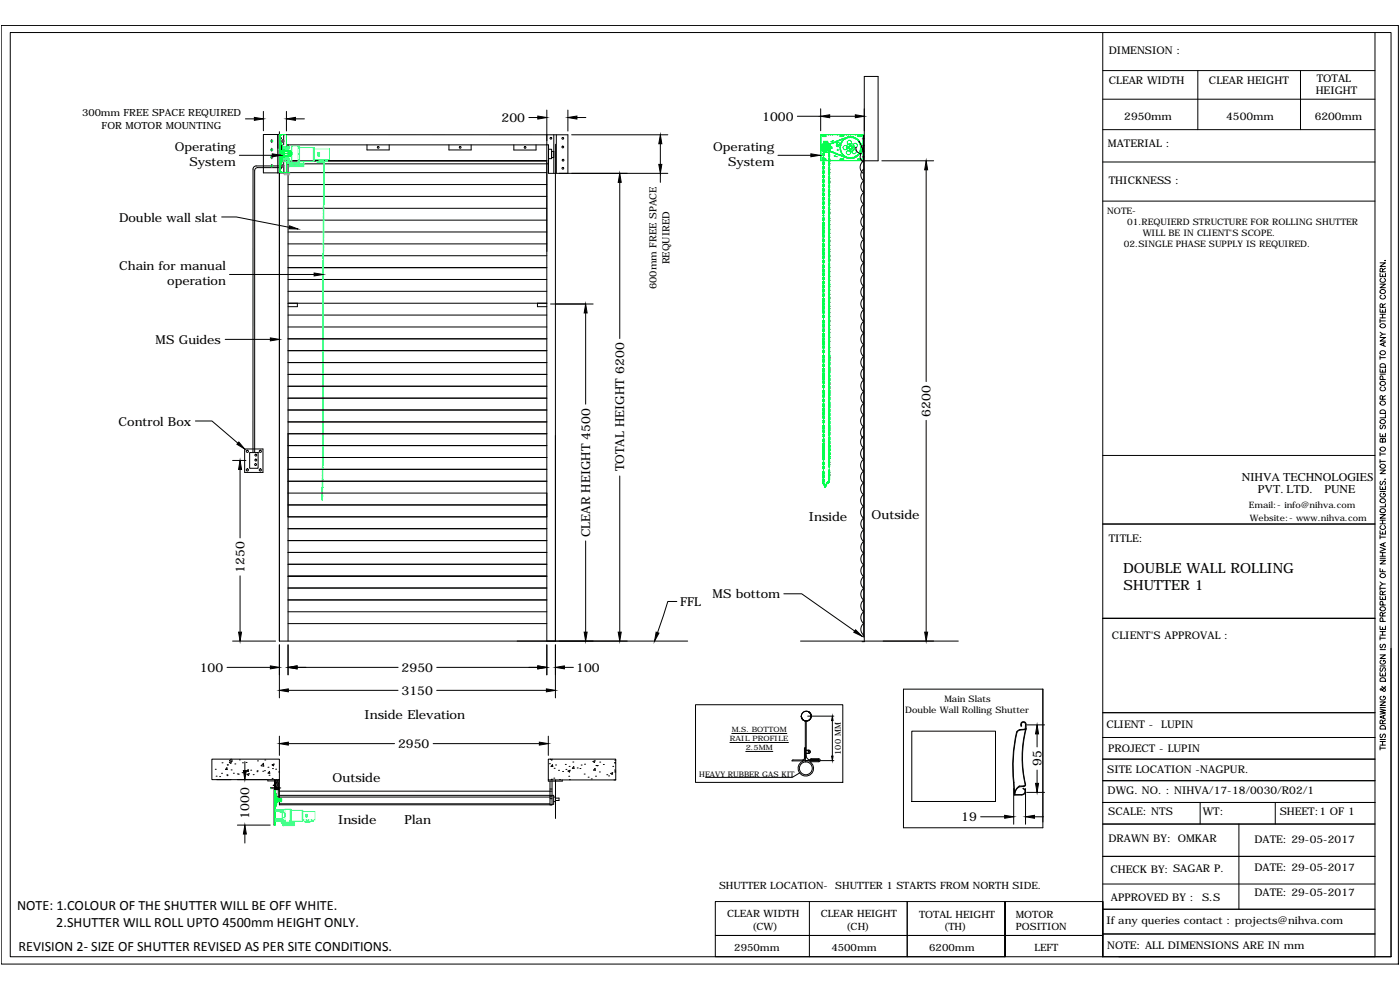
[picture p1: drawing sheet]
<svg xmlns="http://www.w3.org/2000/svg" width="841mm" height="594mm" viewBox="0 0 841 594" stroke-linecap="round" stroke-linejoin="round" font-family="sans-serif">
<!-- layer: labeling -->
<g fill="none" stroke="#0f0" stroke-width=".6">
<path d="M494 89l1 2M494 89h1M494 89a2 2 0 0 1 3-2 2 2 0 0 1 1 3M495 92v2M495 94v2M495 97v2M495 100v2M495 92l-1 1h1M495 100l-1 1h1M495 92v1M495 100v1M495 97h.1"/>
<path d="M495 91v1M495 94h.1M495 96v1M495 99v1M495 94v1M495 95h-1v1h1M495 97h-1l1 2M495 89h-1l1 2M495 89v2M495 95v1M495 96h.1M495 93v1"/>
<path d="M498 98v1M498 90v1M498 90v2M498 92v2M498 95v2M498 98v2M498 98h.1M498 92h.1M498 94v1M498 97v1M498 100h.1M498 95h.1"/>
<path d="M498 92v1M498 90h.1M498 93v1M498 97h.1M498 99v1M498 91v1M495 102v2M495 105v2M495 108v2M495 110v2M495 113v2M495 116v2"/>
<path d="M495 118v2M495 108l-1 1h1M495 118l-1 2h1M495 108v1M495 116v1M495 102h.1M495 104v1M495 107v1M495 110h.1M495 112v1M495 115v1M495 118h.1"/>
<path d="M495 102v1M495 105h.1M495 108h.1M495 110v1M495 113h.1M495 118v1M495 103h-1v1h1M495 105h-1l1 2M495 111h-1v1h1M495 113h-1l1 2M495 116h-1v1h1M495 107h.1"/>
<path d="M495 115h.1M495 103v1M495 111v1M495 101v1M495 104h.1M495 109v1M495 112h.1M495 117v1M498 119v2M498 106v2M498 106h.1M498 108v2"/>
<path d="M498 100v2M498 103v2M498 111v2M498 114v2M498 116v2M498 102v1M498 105v1M498 108h.1M498 110v1M498 113v1M498 116h.1M498 118v1"/>
<path d="M498 100v1M498 103h.1M498 108v1M498 111h.1M498 114h.1M498 116v1M498 101v1M498 106v1M498 105h.1M498 102h.1M498 107v1M498 110h.1"/>
<path d="M498 113h.1M498 118h.1M494 130h1M495 121v2M495 124v2M495 126v2M495 131v2M495 134v2M495 136v2M495 138v2M495 126l-1 2h1M495 134l-1 1h1"/>
<path d="M495 136l-1 2h1M495 134v1M495 120v1M495 123v1M495 126h.1M495 128v1M495 130v1M495 133v1M495 136h.1M495 138h.1M495 121h.1M495 124h.1"/>
<path d="M495 126v1M495 129h-1M495 134h.1M495 131h.1M495 138v1M495 121h-1l1 2M495 124h-1l1 2M495 131h-1v1h1M495 139h-1l1 1M495 125v1M495 140h.1M495 131v1"/>
<path d="M495 139v1M495 120h.1M495 128h.1M495 132v1M495 135v1M498 122v2M498 124v2M498 127v2M498 130v2M498 132v2M498 134v2v1M498 137v2"/>
<path d="M498 134v2M498 137v1M498 139v1M498 121v1M498 124h.1M498 126v1M498 129v1M498 132h.1M498 134h.1M498 136v1M498 122h.1M498 127h.1"/>
<path d="M498 130h.1M498 137h.1M498 138v1v2M498 121h.1M498 126h.1M498 129h.1M495 141v2M495 143v2M495 146v2M495 149v2M495 151v2M495 153v2"/>
<path d="M495 156v2M495 159v2M495 143l-1 2h1M495 149l-1 1h1M495 156l-1 2h1M495 149v1M495 140v1M495 143h.1M495 145v1M495 148v1M495 151h.1M495 153h.1"/>
<path d="M495 155v1M495 158v1M495 146v1M495 153v1M495 159h.1M495 147h-1v1h1M495 151h-1l1 2M495 154h-1l1 1M495 159h-1l1 2M495 154v1M495 155h.1M495 147v1"/>
<path d="M495 150v1M495 145h.1M495 148h.1M495 158h.1M498 141v2M498 144v2M498 146v2M498 148v2M498 151v1v1M498 155v2M498 158v2M498 151v1"/>
<path d="M498 141h.1M498 143v1M498 146h.1M498 148h.1M498 150v1M498 155h.1M498 157v1M498 160h.1M498 141v1M498 144h.1M498 155v1M498 158h.1"/>
<path d="M498 144v1M498 153v1M498 156v1M498 159v1M498 152v1v2M498 158v2v2M498 140v1M498 143h.1M498 145v1M498 150h.1M498 154v1M498 157h.1"/>
<path d="M494 164v1M494 167v1M494 169l1 2M494 168h1M494 165l1 1M494 165h1M494 164h1M494 170l1 1M494 169h1M495 161v2M495 174v2M495 176v2"/>
<path d="M495 179v2M495 161h.1M495 173v1M495 176h.1M495 178v1M495 161v1M495 174h.1M495 179v1M495 166v2M495 163v1M495 166h.1M495 168v1"/>
<path d="M495 171v1M495 164h-1M495 164h.1M495 166l-1 1M495 169h-1M495 169h.1M495 162h-1l1 1M495 172h-1v1h1M495 174h-1v1h1M495 180h-1v1h1M495 163h.1M495 172h-1l1 1"/>
<path d="M495 162v1M495 164v1M495 169v2M495 172v1M495 174v1M495 180v1M495 168h.1M495 165v1M495 175v1M495 173h.1M498 171h.1M498 163v1"/>
<path d="M498 165v2M498 167v2M498 169v4M498 173v2M498 175v2M498 178v2M498 169v3M498 162v1M498 164v1M498 167h.1M498 169h.1M498 173h.1"/>
<path d="M498 175h.1M498 177v1M498 165h.1M498 178h.1M498 160v2M498 162h.1M498 172v1M498 177h.1M494 189l1 2M494 188h1M494 186h1M494 196l1 1"/>
<path d="M494 199h1M494 193l1 1v-1M494 195v1M494 193h1M494 196h1M494 195h1M495 182v2M495 181v1M495 182h.1M495 184l-1 2M495 186l-1 2M495 197l-1 2"/>
<path d="M495 184v2M495 186v2M495 189v2M495 197v2M495 184h.1M495 186h.1M495 188v1M495 191v1M495 194v1M495 197h.1M495 199v1M495 189h-1"/>
<path d="M495 192l-1 1M495 192v1M495 195h-1M495 195h.1M495 197l-1 1M495 197v1M495 182h-1l1 2M495 195v1M495 181h.1M495 196v1M495 199h.1M498 192v2"/>
<path d="M498 194v2M498 197v1M498 192h.1M498 194h.1M498 198h.1M498 180v2M498 183v2M498 185v2M498 187v2M498 190v1M498 180h.1M498 182v1"/>
<path d="M498 185h.1M498 187h.1M498 189v1M498 180v1M498 183h.1M498 199v2M498 196v2M498 196h.1M498 198v1M498 196v1M498 197h.1M498 199v1"/>
<path d="M498 181v1M498 184v1M498 186v1M494 201h1v1zM494 219v1M494 217l1 1M494 215h1M494 204l1 1M494 217h1M494 219h1M495 203l-1 1M495 205v2"/>
<path d="M495 207v2M495 210v2M495 213l-1 2M495 216l-1 1M495 203v1h-1M495 213v2M495 216v1M495 202v1M495 207h.1M495 209v1M495 212v1M495 215v1"/>
<path d="M495 218h.1M495 203h-1M495 203h.1M495 205h.1M495 213l-1 1M495 207v1M495 208h.1M495 210h.1M495 218l-1 1M495 213v1M495 216h.1M495 218v1"/>
<path d="M495 212h.1M495 208v1M495 219v1M495 217v1M495 215h.1M498 209v1M498 211v1M498 213v2M498 201h.1M498 203h.1M498 205v1M498 208h.1"/>
<path d="M498 210h.1M498 212h.1M498 217h.1M498 219v1M498 206v2M498 206h.1M498 205h.1M498 209h.1M498 213v1M498 214v1M498 201v2M498 204v1"/>
<path d="M498 215v2M498 218v1M498 203v1M498 210v1M498 213h.1M498 215h.1M498 217v1M498 220h.1M498 201v1M498 204h.1M498 208v1M498 211h.1"/>
<path d="M498 218v2M498 215v1M498 218h.1M494 226l1 2M494 235v1M494 237l1 2M494 225h1M494 220h1M494 223h1M494 233h1M494 236h1M494 226h1v2"/>
<path d="M494 235h1v1h-1M494 237h1v2M494 228h1M495 221l-1 2M495 224l-1 1M495 221v2M495 224v1M495 220v1M495 223v1M495 221v1M495 224h-1M495 224h.1"/>
<path d="M495 229v1M495 231l-1 2M495 240v1M495 231v2h-1M495 226v2M495 231v2M495 234v2M495 237v2M495 226h-1M495 226h.1M495 228v1M495 230v1"/>
<path d="M495 233v1M495 236v1M495 239v1M495 234l-1 1M495 237h-1M495 220h.1M495 223h.1M498 223v1M498 225v2M498 227v2M498 230v1M498 232v2"/>
<path d="M498 222h.1M498 224h.1M498 229h.1M498 236h.1M498 238h.1M498 239v1M498 231h.1M498 233v1M498 220v2M498 222v2M498 224v1M498 227h.1"/>
<path d="M498 231v1M498 220l1 2-1 1M498 229v2M498 222v1M498 225h.1M498 229v1M498 232h.1M498 234v2M498 236v2M498 234h.1M498 238v1M498 239v2"/>
<path d="M498 239h.1M494 243v1M494 245l1 2M494 244h1M494 253l1 1M494 260h1M494 243h1v1h-1M494 245h1v2M494 253h1v1M495 247v2M495 250v2M495 256v1"/>
<path d="M495 258l-1 2M495 250v1M495 258v2h-1M495 242v2M495 245v2M495 252v2M495 258v2M495 241v1M495 244v1M495 247h.1M495 249v1M495 252h.1"/>
<path d="M495 254v2M495 258h.1M495 260v1M495 242l-1 1M495 245h-1M495 258h-1M495 252l-1 1M498 242v1M498 244v1M498 246v2M498 248v2M498 243l1 1-1 1"/>
<path d="M498 240v1M498 252h.1M498 254v1M498 243h.1M498 247v1M498 250h.1M498 257v-2v2M498 258v1M498 250v2M498 253v1M498 255v2M498 257v2"/>
<path d="M498 260v2M498 241h.1M498 245v1M498 248h.1M498 252v1M498 255h.1M498 257h.1M498 259v1M498 241l1 2-1 1M498 253v2M498 241v1M498 246h.1"/>
<path d="M494 279h1M494 271h1M494 269h1M494 273l1 1M494 274l1 2M494 273h1M494 275h1M494 262l1 1M494 272l1 1M494 270h1M494 274h1v2M495 277l-1 2"/>
<path d="M495 280l-1 1M495 277v2M495 280v2M495 269h.1M495 271v1M495 274h.1M495 276v1M495 279v1M495 267h-1M495 267h.1M495 272v1M495 274l-1 1"/>
<path d="M495 269l-1 1M495 269v1M495 274v1M495 261l-1 1M495 264v2M495 266l-1 7M495 261v1h-1M495 264v1M495 266v7M495 261v2M495 266v2M495 263v1"/>
<path d="M495 266h.1M495 266h-1M495 268v2M495 271v2M495 273v2M495 268h.1M495 270v1M495 273h.1M495 275v1M495 271h-1M495 268l-1 1M495 273l-1 1"/>
<path d="M495 271h.1M495 273v1M495 279h.1M495 268h-1h1M498 267v2zM498 269h.1M498 271h.1M498 273h.1M498 260v2zM498 263v1M498 274v1M498 267v1v1v1v-1"/>
<path d="M498 269v2l1 1-1 1M498 272v1l1 1v1h-1M498 276v3M498 276v2M498 279v1M498 267v2M498 276h.1M498 267v1M498 269v1M498 274h.1M498 272h.1M498 279h.1"/>
<path d="M498 262v2M498 265v2M498 269v2M498 271v2M498 273v3M498 265v1v-1M498 269v2v2M498 272v1M498 267l1 2-1 2M498 262h.1M498 264v1M498 267h.1"/>
<path d="M498 276v-2v2M498 278v1v1M498 273v1M494 290l1 1h1M494 290h1l1 1M494 281l1 1M495 283v2M495 285v2M495 287v2M495 283l-1 2h1M495 285l-1 2h1M495 285h.1"/>
<path d="M495 287h.1M495 287v1M495 282v1M495 288h-1l1 1M495 289h.1M495 288v1M496 291l-1 2zM496 291l-1 2 1-2M496 291h.1M497 290v1M497 291h-1M498 289v1h-1z"/>
<path d="M498 289l-1 2M498 289l-1 1M498 282v2v1v1M498 284v2M498 284h.1M498 286h.1M498 288v1M498 282v1M498 284v1M498 281v1M498 283v1M498 287v1"/>
<path d="M498 284v1v1v1M498 286v1v1"/>
</g>
<!-- layer: bracket -->
<path d="M519 81v15" fill="none" stroke="#000" stroke-width=".6"/>
<!-- layer: 0 -->
<g fill="none" stroke="#0f0" stroke-width=".6">
<path d="M168 95h.1M168 89h.1M168 81v22M168 96h.1M168 91h7v2h-7M168 85h1v14h-1M168 90h1M169 90l-1 5M169 86h.1M169 98h.1M169 86v12M169 81h-1v22h1"/>
<path d="M169 87l1 1v9h-1M170 90h.1M170 95h.1M170 90v5M171 92h4M171 90h4M171 91h3v1h1M171 94h4M171 93h3M172 88v-7h-4v22h6l-4 1M172 97v6M175 90v4"/>
<path d="M175 90h.1M175 92h.1M175 93h-1v1h-3M175 94h.1M175 93h.1M175 91v3M493 81h26v16h-26zM493 81h1M493 96h1M493 81v1M493 82v1M493 84h.1"/>
<path d="M493 85v1M493 86v1M493 88h.1M493 89v1M493 90v1M493 92v1M493 93v1M493 94v1M493 96v1M494 81h1M494 96h1M495 85h2z"/>
<path d="M495 85h.1M495 89h.1M495 89h1M496 85h.1M496 89h.1M496 89h-1M496 88l9-4a9 9 0 0 1 10-1 7 7 0 0 1 2 8 7 7 0 0 1-7 4M496 88l-1 1 1 1 13 5M496 88l-1 1M496 89l14 6M496 88h.1M496 88l-1 1h1"/>
<path d="M496 81h1M496 96h1M496 89v1M496 81v1M496 95v1M496 81l-2 1h2M496 95l-2 1h2M496 90h.1M497 89h.1M497 89l-1 1M497 85h.1M497 88h-1"/>
<path d="M497 88h.1M497 88v1M497 81h1M497 96h1M497 86v-1h-2v1M499 81h.1M499 96h.1M499 88h1v1h-1M500 88v1M500 81h1M500 96h1M500 85h1z"/>
<path d="M500 85h-1M501 94h1zM501 81h1M501 96h1M502 94h1M503 86v1a.9 .9 0 0 0 0 1 .9 .9 0 0 0 1-1h1M503 81h.1M503 96h.1M503 86l-1-1h1v2h1M503 86h.1M504 86v1M504 81h1"/>
<path d="M504 96h1M504 87h.1M505 81l2 1h-2zM505 87h.1M505 87h-1M505 95h2M505 95v1h2v-1M505 88v1M505 89v1M505 89h.1M505 88h.1M505 87v1"/>
<path d="M505 90v1M505 90h.1M505 81h1M505 96h1M505 86v1M505 91h1M505 91l1 1M506 86h-1M506 85l-1 1M506 92h.1M506 92v1h1M506 85h.1"/>
<path d="M507 81h.1M507 96h.1M507 93l1 2M508 81h1M508 96h1M508 83l-1 1-1 1M508 83h.1M508 83h1M509 81h1M509 96h1M509 94l-1 1M509 94h.1"/>
<path d="M509 94l1 1M509 83h.1M510 82l-1 1M510 82l-14 6M510 82a6 6 0 0 1 7 7 6 6 0 0 1-7 6M510 88v1M510 89l1 1M510 82h2M510 82h.1M510 95h.1M510 95h1M510 83h.1"/>
<path d="M511 90h.1M511 81h1M511 96h1M511 83h1M512 95h-1M512 82l1 1M512 81h1M512 96h1M512 88v1M512 88l-1-1-1 1M512 89l-1 1M513 83h.1"/>
<path d="M513 81h1M513 96h1M513 83h1M514 94l-1 1h-2M514 94h-1M514 83v1M514 84h.1M514 84h1M514 94h.1M515 81h1M515 96h1M515 93v1h-1"/>
<path d="M515 84h.1M515 84l1 1M515 95l2 1h-2M515 81h2M515 82h2M516 81v1M516 95v1M516 85h.1M516 81h1M516 96h1M516 85v1M516 91v2h-1"/>
<path d="M516 86l1 1M516 91h.1M517 89v2M517 88h.1M517 89h.1M517 87v1M517 91h-1M517 81v1M517 88v1M517 91h1l-1 1zM517 81h1M517 96h1"/>
<path d="M518 86v2v3M518 81v16M495 289l-1 1M163 473l4 1zM165 474h.1M165 475v1M165 476v1M165 477v1M165 479v1M165 480h4v1M165 477l1 4M165 474v22"/>
<path d="M166 477v7zM166 477h-1l1 4M167 479v3zM167 479v3M167 479h2v1h-2M169 479v1M169 480v1zM169 480v1M165 496h1M165 480v1M165 481v1M165 483v1"/>
<path d="M165 484v1M165 486h.1M165 487v1M165 488v1M165 490v1M165 491v1M165 492v1M165 494v1M165 495v1M165 481h4M166 481l-1 3h1M166 481l-1 3"/>
<path d="M167 481h2v1h-2M167 481h2h-2M169 481v1M169 480h.1M169 481h.1"/>
<circle cx="163" cy="90" r=".6"/>
<circle cx="163" cy="100" r=".6"/>
<circle cx="163" cy="85" r=".6"/>
<circle cx="163" cy="94" r=".6"/>
<circle cx="170" cy="85" r=".6"/>
<circle cx="170" cy="100" r=".6"/>
<circle cx="495" cy="91" r=".2"/>
<circle cx="495" cy="86" r=".2"/>
<circle cx="495" cy="88" r="0"/>
<circle cx="495" cy="88" r=".1"/>
<circle cx="495" cy="89" r="0"/>
<circle cx="495" cy="89" r=".1"/>
<circle cx="496" cy="88" r="0"/>
<circle cx="496" cy="88" r=".1"/>
<circle cx="496" cy="89" r="2.9"/>
<circle cx="496" cy="89" r="1.6"/>
<circle cx="496" cy="89" r="1.7"/>
<circle cx="496" cy="89" r="2.3"/>
<circle cx="496" cy="89" r=".2"/>
<circle cx="496" cy="90" r="0"/>
<circle cx="496" cy="90" r=".1"/>
<circle cx="497" cy="87" r="0"/>
<circle cx="497" cy="90" r=".1"/>
<circle cx="497" cy="87" r=".1"/>
<circle cx="498" cy="90" r="0"/>
<circle cx="498" cy="87" r=".1"/>
<circle cx="498" cy="90" r=".1"/>
<circle cx="499" cy="91" r="0"/>
<circle cx="499" cy="87" r="0"/>
<circle cx="499" cy="87" r=".1"/>
<circle cx="499" cy="91" r=".1"/>
<circle cx="499" cy="89" r=".2"/>
<circle cx="500" cy="86" r="0"/>
<circle cx="500" cy="91" r=".1"/>
<circle cx="500" cy="86" r=".1"/>
<circle cx="500" cy="91" r="0"/>
<circle cx="501" cy="92" r="0"/>
<circle cx="501" cy="92" r=".1"/>
<circle cx="501" cy="86" r="0"/>
<circle cx="501" cy="86" r=".1"/>
<circle cx="502" cy="92" r="0"/>
<circle cx="502" cy="85" r=".1"/>
<circle cx="502" cy="92" r=".1"/>
<circle cx="503" cy="86" r=".3"/>
<circle cx="503" cy="85" r="0"/>
<circle cx="503" cy="92" r="0"/>
<circle cx="503" cy="85" r=".1"/>
<circle cx="503" cy="92" r=".1"/>
<circle cx="503" cy="90" r=".1"/>
<circle cx="503" cy="87" r=".1"/>
<circle cx="503" cy="87" r=".3"/>
<circle cx="503" cy="90" r=".3"/>
<circle cx="504" cy="85" r="0"/>
<circle cx="504" cy="93" r="0"/>
<circle cx="504" cy="85" r=".1"/>
<circle cx="504" cy="93" r=".1"/>
<circle cx="505" cy="93" r="0"/>
<circle cx="505" cy="84" r=".1"/>
<circle cx="505" cy="93" r=".1"/>
<circle cx="505" cy="84" r="0"/>
<circle cx="506" cy="94" r="0"/>
<circle cx="506" cy="84" r="0"/>
<circle cx="506" cy="94" r=".1"/>
<circle cx="506" cy="84" r=".1"/>
<circle cx="507" cy="94" r="0"/>
<circle cx="507" cy="83" r="0"/>
<circle cx="507" cy="83" r=".1"/>
<circle cx="507" cy="94" r=".1"/>
<circle cx="508" cy="94" r="0"/>
<circle cx="508" cy="83" r=".1"/>
<circle cx="508" cy="94" r=".1"/>
<circle cx="508" cy="89" r="1.3"/>
<circle cx="508" cy="83" r="0"/>
<circle cx="508" cy="95" r="0"/>
<circle cx="508" cy="95" r=".1"/>
<circle cx="509" cy="89" r=".2"/>
<circle cx="509" cy="82" r="0"/>
<circle cx="509" cy="82" r=".1"/>
<circle cx="509" cy="95" r=".1"/>
<circle cx="510" cy="92" r="1.3"/>
<circle cx="510" cy="82" r="0"/>
<circle cx="510" cy="82" r=".1"/>
<circle cx="510" cy="86" r="1.3"/>
<circle cx="510" cy="95" r="0"/>
<circle cx="510" cy="95" r=".1"/>
<circle cx="511" cy="82" r="0"/>
<circle cx="511" cy="82" r=".1"/>
<circle cx="511" cy="89" r="2.5"/>
<circle cx="511" cy="89" r=".7"/>
<circle cx="511" cy="87" r=".2"/>
<circle cx="511" cy="91" r=".2"/>
<circle cx="512" cy="95" r=".1"/>
<circle cx="512" cy="82" r="0"/>
<circle cx="512" cy="82" r=".1"/>
<circle cx="512" cy="95" r="0"/>
<circle cx="513" cy="82" r="0"/>
<circle cx="513" cy="82" r=".1"/>
<circle cx="513" cy="89" r=".2"/>
<circle cx="513" cy="91" r="1.3"/>
<circle cx="513" cy="95" r="0"/>
<circle cx="513" cy="95" r=".1"/>
<circle cx="513" cy="83" r=".1"/>
<circle cx="514" cy="94" r="0"/>
<circle cx="514" cy="94" r=".1"/>
<circle cx="514" cy="87" r="1.3"/>
<circle cx="514" cy="83" r="0"/>
<circle cx="514" cy="83" r=".1"/>
<circle cx="515" cy="84" r="0"/>
<circle cx="515" cy="84" r=".1"/>
<circle cx="515" cy="93" r=".1"/>
<circle cx="516" cy="93" r="0"/>
<circle cx="516" cy="93" r=".1"/>
<circle cx="516" cy="85" r="0"/>
<circle cx="516" cy="85" r=".1"/>
<circle cx="516" cy="92" r="0"/>
<circle cx="516" cy="92" r=".1"/>
<circle cx="517" cy="91" r="0"/>
<circle cx="517" cy="91" r=".1"/>
<circle cx="517" cy="86" r=".1"/>
<circle cx="517" cy="87" r="0"/>
<circle cx="517" cy="87" r=".1"/>
<circle cx="517" cy="90" r="0"/>
<circle cx="517" cy="88" r="0"/>
<circle cx="517" cy="89" r=".1"/>
<circle cx="517" cy="88" r=".1"/>
<circle cx="517" cy="90" r=".1"/>
</g>
<g fill="none" stroke="#000" stroke-width=".6">
<path d="M1 15h839v564h-839zM6 20h830v555h-830zM662 20v555M826 20v555h-164M662 42h164M662 60h164M720 42v36M781 42v36M147 71h6M158 67v12M168 79v306h245M172 67v12"/>
<path d="M177 71h6M318 71h5M328 66v319M341 66v13M347 71h5M479 70h14M493 65v14M498 70h16M662 78h164M144 93h20M167 81v23M167 81v8"/>
<path d="M168 97h160M168 91h3M169 88v1M169 100h-15h-1l-1 2v170M169 87v3M170 87v-6h-12v23h170M170 90v14M172 81h169v23M172 87h158v17h71M172 98h158M173 87v298M220 87v3h14v-3"/>
<path d="M270 87v3h13v-3M309 87v3h13v-3M330 90h1v5h-1zM331 91h2v4h-2zM333 81v23M334 87v298M334 81v23M343 81h58M397 86v13M467 93h20M514 88l1 3 2 1v3l2 2M516 85a16 16 0 0 1 3 12"/>
<path d="M519 97l-2 1v3v2l1 1M519 97h9v-51h-9v339h-1M519 81v301M530 97h31M662 97h164M169 101h-14h-1l-1 2v169M173 118h155M173 111h155M372 110v93M397 104v6M519 102l-1 1-1 2 1 2 1 2-2 3v2l2 2-2 1v3l2 3M556 102v127"/>
<path d="M133 130h9l32 7M173 139h155M173 132h155M173 125h155M498 134h.1M498 139h.1M519 123l-1 1-1 2 1 2 1 2-1 1-1 2 1 2 1 2-1 1-1 2 1 2 1 2-2 3v2l2 2-2 3v2l2 2-2 2v2l2 3M662 121h164M173 154h155M173 147h155M498 141h.1M498 148h.1"/>
<path d="M498 153h.1M498 155h.1M829 158h3l-3 2h3M832 156h.1M138 165h51M173 175h155M173 168h155M173 161h155M498 162h.1M498 167h.1M498 169h.1M498 173h.1"/>
<path d="M498 175h.1M519 165l-1 1-1 2 1 3 1 1-1 1-1 2 1 3 1 1-1 1-1 2 1 3 1 1-2 3v2l2 2-2 3v2l2 2-2 2v2l2 3M829 171h3l-3 2h3M829 164v2h3v-2M830 177a1.2 1.2 0 0 0-1 2 1.2 1.2 0 0 0 1 1h1a1.2 1.2 0 0 0 1-1 1.2 1.2 0 0 0-1-2M830 167a1.2 1.2 0 0 0-1 2 1.2 1.2 0 0 0 1 1h1a1.2 1.2 0 0 0 1-1 1.2 1.2 0 0 0-1-2M831 163l-1-2-1 2h3M831 165v1M832 161l-1 1M173 196h155M173 189h155M173 182h155"/>
<path d="M179 182v2h-6M323 182v2h5M331 183h25M352 188v55M498 182h.1M498 187h.1M498 189h.1M498 194h.1M498 196h.1M829 186v2h3v-2M829 192v2M829 200l2 1"/>
<path d="M829 193h3M829 191h3M829 189h3M831 185l-1-2v-1l-1 3h3M831 186v2M831 189v2M832 182l-1 2M135 204h27M173 218h155M173 211h155M173 204h155M498 215h.1"/>
<path d="M498 203h.1M498 208h.1M498 210h.1M498 217h.1M519 207l-1 1-1 3 1 2 1 1-1 1-1 3 1 2 1 1-2 2v2l1 2 1 1-2 3v2l2 2-2 2v2l2 3-1 2-1 2 1 2 1 1M829 203h3l-3 2h3M829 214v2M829 215h3M829 219a1.8 1.8 0 0 1 3 1v1h-3zM831 206v2M832 206l-3 1 3 1M832 201h-1l-2 1"/>
<path d="M173 239h155M173 232h155M173 225h155M498 224h.1M498 229h.1M498 231h.1M498 236h.1M498 238h.1M829 222v2h3v-2M829 225h3M830 232a1.2 1.2 0 0 0-1 2 1.2 1.2 0 0 0 1 1h1a1.2 1.2 0 0 0 1-1 1.2 1.2 0 0 0-1-2M831 240l-1-2-1 2h3"/>
<path d="M831 222v2M831 228v-2h-2v2h3M832 238l-1 1M117 253h10l16 13M173 253h155M173 246h155M498 245h.1M498 250h.1M498 252h.1M498 257h.1M498 259h.1M519 249l-1 2-1 2 1 2 1 1-2 2v2l2 3"/>
<path d="M556 253v127M829 247a1.8 1.8 0 0 1 3 0v1h-3zM830 255l-1 2h1l1-1 1-1v1v2M832 249v2h-3M140 277h8M147 270h11v14h-11zM150 272h5v9h-5zM173 275h155M173 268h155M173 261h155M498 271h.1M498 276h.1"/>
<path d="M498 267h.1M498 273h.1M519 262l-1 1-1 2 1 3 1 1-1 1-1 2 1 3 1 1-2 3v2l2 2-2 3v2l2 2-2 2v2l2 3M662 274h164M829 260v2h3v-2M829 272v2M829 276v2M829 277h3M829 273h3M831 264v-1l1 1v2h-3v-2h1l1 2M831 261v1M144 282v41"/>
<path d="M173 296h155M173 289h155M173 282h155M372 286v94M498 281h.1M519 297l-2 3v2l2 2-1 1-1 3 1 2 1 1-2 4 1 2 1 1-2 2v2l1 2 1 1-1 2-1 2 1 2 1 1-1 2-1 2 1 2 1 1M829 292v2h3v-2M829 282h3l-3 3h3M829 295h3M830 289l-1 1 1 1 1-2h1v1v1M830 296a1.2 1.2 0 0 0-1 2 1.2 1.2 0 0 0 1 1h1a1.1 1.1 0 0 0 1-2 1.1 1.1 0 0 0-1-1v1M831 293v1"/>
<path d="M832 288h.1M173 318h155M173 310h155M173 303h155M662 315h164M829 319v2h3v-2M829 309h3l-3 2h3M829 315h3M829 312h3M830 316a1.2 1.2 0 0 0-1 1 1.2 1.2 0 0 0 1 1h1a1.2 1.2 0 0 0 1-1 1.2 1.2 0 0 0-1-1M831 312v3M831 320v1"/>
<path d="M832 303v1h-3M173 339h155M173 332h155M173 325h155M352 325v55M519 339l-1 2-1 2 1 2 1 1-1 2-1 2 1 2 1 1-2 3v3l2 1-2 3v3l2 1-2 2v3l2 3M829 337h3l-3 2h3M829 329l3 1-3 1M829 322v2M829 335h3M829 334h3M829 332h3"/>
<path d="M829 323h3M831 332v2M831 326v2M832 326l-3 1 3 1M144 346v34M173 353h155M173 346h155M471 357h11l31 22M829 358v2h3v-2M829 341v2h3M829 352v2M829 353h3"/>
<path d="M829 350l2 1M831 357l-1-2-1 2h3M831 342v1M831 359v1M832 351h-1l-2 1M832 355l-1 1M173 375h155M173 367h155M173 360h155M407 361h-6l-6 19M519 374l-1 2-1 2 1 2 1 2M826 371h-164h164"/>
<path d="M829 376v2h3v-2M829 379h3M831 370l-1-2-1 2h3M831 377v1M831 379v2M831 373v-2h-2v2h3M831 363v-1l-2-1v2h3M832 368l-1 1M140 385h26M168 387v32M173 387v18M328 387v18"/>
<path d="M334 387v32M481 385h95M518 382h1M829 393h3l-3 3h3M829 382v2M829 390h3M829 383h3M829 381h3M830 387l-1 2h1l1-2h1v1v1M830 397a1.2 1.2 0 0 0-1 1 1.2 1.2 0 0 0 1 1h1a1.1 1.1 0 0 0 1-1 1.1 1.1 0 0 0-1-1M836 389v186h-164M136 401h26"/>
<path d="M173 415h66M178 401h61M262 415h66M262 401h61M339 401h5M543 414h83v83h-83zM829 404v2h3v-2M829 400h3M829 408a1.8 1.8 0 0 1 3 0v1h-3zM830 401l-1 2h1l1-2h1v1v1M830 418a1.2 1.2 0 0 0-1 2 1.2 1.2 0 0 0 1 1h1a1.1 1.1 0 0 0 1-2 1.1 1.1 0 0 0-1-1v1M830 412v1a2 2 0 0 1 2 2h-1l-1-1h-1l1 1 1-1 1-1v-1"/>
<path d="M831 405v1M418 423h88v47h-88zM481 430h.1M483 433a2.9 2.9 0 0 1 0-5 2.9 2.9 0 0 1 4 2 2.9 2.9 0 0 0-4-2 2.9 2.9 0 0 0 0 5M484 433v24h8l-1-1h-5l-2-1v-22M485 430h16M486 428a2.9 2.9 0 0 1 0 5 2.9 2.9 0 0 1-5-3M500 433v21M548 439h50v42h-50zM611 440a93 93 0 0 0-2 30v8M613 438l-2 2M613 438l-1 1a20 20 0 0 0-3 11v11l1 16h4a1.9 1.9 0 0 0 2-1 1.9 1.9 0 0 0-1-2"/>
<path d="M613 435a1.6 1.6 0 0 1 2-2 1.6 1.6 0 0 1 1 2v3M613 436h.1M614 436a1.3 1.3 0 0 1 0-2 1.3 1.3 0 0 1 2 1v2l-1 1M614 436h-1M615 438h-2M616 438a76 76 0 0 0 0 34h-1M616 438l-3 1M616 438a77 77 0 0 0 0 34l-4 1a5 5 0 0 0-2 4M617 435h10M662 428h164M829 426l3 1h-3l3 1-3 1M829 422h3l-3 2h3"/>
<path d="M829 425h3M829 436a1.8 1.8 0 0 1 3 1v1h-3zM831 435l-1-2h-1v2h3M831 430v1M832 429l-3 2 3 1M832 433l-1 1M127 456h41v12h-41zM133 458h.1M137 459h.1M138 458h1v1zM139 456l-1 1h1v-1M141 459h.1"/>
<path d="M144 456h.1M146 458h.1M147 458v5M148 458h.1M155 457h.1M158 458v2h-1l1-1M159 457h.1M163 459h2l-1 1zM168 442v12M173 447h64M260 447h64M329 456h41v12h-41z"/>
<path d="M329 442v12M330 459h.1M331 456v1l1-1M332 459v1h-1zM334 460h.1M340 459h.1M344 458h.1M349 460h.1M351 459h.1M357 458l-1-1h1v1M358 460h.1M359 460h.1"/>
<path d="M360 458h.1M362 459h.1M369 458h.1M369 457h.1M438 446h36M440 441h33M448 451h16M483 455l-1 1-6 1h7l1-2M484 449h-1v6M484 451h2a1 1 0 0 1 1 1 1 1 0 0 1-1 1h-2M484 451h2a.9 .9 0 0 1 1 1 .9 .9 0 0 1-1 0h-2M485 457a5 5 0 0 0-5 5 5 5 0 0 0 7 3 5 5 0 0 0 0-7"/>
<path d="M487 456h5a.9 .9 0 0 1 1 1 .9 .9 0 0 1-1 1h-6M487 456l5 1h-7M493 457h8M623 441v8M662 443h164M662 456h164M829 449h3M829 448v2M829 448h3M829 445h3M829 444h3M830 441l-1 2h1l1-2h1v1v1"/>
<path d="M831 445v3M129 462h.1M130 466h.1M130 468h9M132 466h.1M133 465h.1M136 465h.1M136 461l1 1h-2zM136 466h.1M139 462h.1M140 464h.1M143 465h.1"/>
<path d="M143 468h17M145 464h.1M148 463h.1M148 465h2l-1 1zM149 462v1h-1zM151 463h.1M152 465h.1M154 464h.1M154 463h.1M158 463h.1M159 463h.1M161 468v1h7"/>
<path d="M161 461h.1M162 466h.1M162 463v2l-1-1zM163 473h6M163 468h.1M164 462h.1M165 471l-1 1M165 474v22M165 468v24M165 473h2v1h-2M165 473h.1M165 473h1"/>
<path d="M165 472l2 1M165 471l2 1M165 470l2 2M165 469l2 2M165 469l2 1M165 469v14a2.5 2.5 0 0 0 1-3l1-1M165 473v1h2M166 470h1v9l-1-2zM166 462h.1M166 479v3zM166 468l1 1M167 464h.1"/>
<path d="M167 468h.1M167 473v1M168 468v15h164v-14M168 478h165v5h-1M168 479h162M168 475h164M329 468v1h9v-1M330 469v14M330 474h2M330 480h2M330 479h2M331 468h1"/>
<path d="M333 479h1M333 467h.1M333 462h.1M334 468v24M334 479h2v2h-2M336 463h.1M336 468h.1M338 463h.1M340 462h.1M341 463h1v1zM342 466h.1M342 460h.1"/>
<path d="M342 468h.1M345 460v2h-1zM347 461h.1M348 462h.1M351 465h.1M353 467h.1M355 468h.1M357 462l1 1h-1zM358 466h.1M360 464h.1M365 465h.1M366 466h.1"/>
<path d="M367 465l1-1v1zM368 460h.1M369 468h.1M369 463h.1M370 463l-1 1h1M480 464l-4 3h-52M609 474v21M612 472l-1 2-1 2M615 474h1a2.3 2.3 0 0 1-2 4h-5M615 472h-3M616 474v21M617 476h10"/>
<path d="M623 463v8M662 469h164M143 496h19M168 483h162M331 483h.1M333 482h1M589 491h15M621 491h6M662 495h164M721 482v13M744 495v51M766 482v13"/>
<path d="M826 482h-164h164M147 501v5M662 514h164M662 531h164M486 542v33M545 542v33M662 542h-232v20h232h-232v13h174M662 546h164M604 575v-33v33M662 575v-33v33M662 561h164"/>
<circle cx="168" cy="96" r=".5"/>
<circle cx="169" cy="83" r=".5"/>
<circle cx="227" cy="89" r=".5"/>
<circle cx="276" cy="89" r=".5"/>
<circle cx="315" cy="89" r=".5"/>
<circle cx="331" cy="83" r=".5"/>
<circle cx="338" cy="83" r=".5"/>
<circle cx="338" cy="88" r=".5"/>
<circle cx="338" cy="96" r=".5"/>
<circle cx="168" cy="101" r=".5"/>
<circle cx="338" cy="101" r=".5"/>
<circle cx="830" cy="175" r="1.5"/>
<circle cx="830" cy="196" r="1.5"/>
<circle cx="830" cy="212" r="1.5"/>
<circle cx="830" cy="230" r="1.5"/>
<circle cx="830" cy="253" r="1.5"/>
<circle cx="830" cy="242" r="1.5"/>
<circle cx="149" cy="271" r=".7"/>
<circle cx="154" cy="279" r=".6"/>
<circle cx="154" cy="276" r=".6"/>
<circle cx="154" cy="273" r=".6"/>
<circle cx="156" cy="271" r=".7"/>
<circle cx="830" cy="270" r="1.5"/>
<circle cx="149" cy="282" r=".7"/>
<circle cx="156" cy="282" r=".7"/>
<circle cx="830" cy="280" r="1.5"/>
<circle cx="830" cy="307" r="1.5"/>
<circle cx="830" cy="301" r="1.5"/>
<circle cx="830" cy="346" r="1.5"/>
<circle cx="830" cy="366" r="1.5"/>
<circle cx="486" cy="452" r=".4"/>
<circle cx="484" cy="462" r="4"/>
</g>
<path d="M518 95h1M518 94h1M518 91h1M518 90h1M518 87h1M518 88h1M518 84h1M518 83h1M163 473v1M164 473v1M166 473v1M167 473v1" fill="none" stroke="#ff0" stroke-width=".6"/>
<path d="M163 84v2M163 89v2M163 94v1M163 99v2M169 85h2M169 100h2M170 84v2M170 99v2M518 83h1M518 88h1M518 91h1M518 94h1" fill="none" stroke="#f00" stroke-width=".6"/>
<g fill="#000" stroke="#000" stroke-width=".6">
<path d="M153 71h5l-5 1zM172 71h5v1zM323 70l5 1-5 1zM341 71l6-1v2zM493 70l5-1v2zM514 69l5 1-5 1zM164 92l5 1-5 1zM397 81l1 5h-2zM396 99h2l-1 5zM487 92l5 1-5 1zM372 104l1 6h-2zM556 97l1 5h-2z"/>
<path d="M174 136l5 2-5-1zM189 164l5 1-5 1zM352 183l1 5h-2zM162 203l6 1-6 1zM143 266l4 4-5-3zM144 277l1 5h-2zM143 380h2l-1 5zM351 380h2l-1 5zM371 380h2l-1 5zM514 378l4 4-5-2zM555 380h2l-1 5zM162 400l6 1-6 1z"/>
<path d="M173 401l5-1v2zM323 400l5 1-5 1zM334 401l5-1v2zM394 380h2l-3 5zM168 415l5-1v2zM328 414l6 1-6 1zM500 430v3zM168 447l5-1v2zM324 446l5 1-5 1zM500 454v3zM623 435l1 6h-2zM146 463h2l-1 5z"/>
<path d="M622 471h2l-1 5zM604 490l5 1-5 1zM616 491l5-1v2zM147 496l1 5h-2z"/>
</g>
<path d="M171 101v2" fill="none" stroke="#b88a5c" stroke-width=".6"/>
<path d="M170 89v8" fill="none" stroke="#f0f" stroke-width=".6"/>
<path d="M171 104v1M172 105h.1M172 104h.1M172 105h1M172 104h1M173 105h.1M173 104h.1M174 105h.1M174 104h.1" fill="none" stroke="#dda56e" stroke-width=".6"/>
<g fill="none" stroke="#0ff" stroke-width=".6">
<path d="M168 96h6M168 88h5v10M168 89l5 1M168 89h5M168 88h5M168 97h5M168 95h5M172 97l1 1M173 98h1M173 97h1v3v-3l-1 1M173 89h1M173 95h1"/>
<path d="M173 96h1M173 94h2M173 90h2M173 88h1M173 97h2M173 97h.1M174 88v1M174 95v1M174 95h.1M174 89h.1M174 98h9v2h-9M174 98v2"/>
<path d="M174 98h9M174 100h8zM175 99v1zM175 96h.1M175 88h5v10h-5zM175 99h.1M176 99v1zM177 99v1zM178 99v1zM179 99v1zM179 88v10M179 89h.1"/>
<path d="M179 93h.1M179 96h.1M180 89h9v8h-9M181 99v1zM181 99h.1M182 99v1zM188 89v8M188 91h.1M188 94h.1M189 89h9v7h-9M190 97h4zM191 92h1v2h-1z"/>
<path d="M191 92h.1M191 93h.1M192 96v1M192 97h1M193 96v1M194 97h-1M194 97h.1M195 96v1h2h-1v-1M193 298h1M194 298h.1M194 293h.1M194 281h.1"/>
<path d="M194 288h.1M193 300l1 1M194 301h.1M194 300v1M166 487h4M166 492h4M169 494h1M170 488h1v3h-1M170 486v8l-2-1M170 494v2v-2zM170 487h.1M170 493h.1"/>
<path d="M170 493h1M170 494h.1M170 486h-4v1l4 1M170 487h-4M170 492h-4v1h4M170 493h-4M170 486v1M170 492v1M170 492h.1M170 494h7v2h-7zM170 494h7M170 495l7 1z"/>
<path d="M171 495h.1M171 493h.1M171 486h4v8h-4zM172 495h.1M173 495h.1M174 495v1zM174 495h.1M174 486v8M174 493h.1M174 487h.1M175 487h7v6h-7M175 495h1z"/>
<path d="M176 495h.1M182 487v6M182 488h.1M182 491h.1M182 487h7v6h-7M183 494h3M184 489h1v2h-1zM184 491h.1M184 490h.1M184 493v1h1v-1M187 493h1h-1"/>
<circle cx="179" cy="96" r=".1"/>
<circle cx="180" cy="89" r=".1"/>
<circle cx="180" cy="93" r=".1"/>
<circle cx="189" cy="91" r=".1"/>
<circle cx="189" cy="94" r=".1"/>
<circle cx="191" cy="93" r=".1"/>
<circle cx="191" cy="92" r=".1"/>
<circle cx="175" cy="487" r=".1"/>
<circle cx="175" cy="493" r=".1"/>
<circle cx="182" cy="488" r=".1"/>
<circle cx="182" cy="491" r=".1"/>
<circle cx="184" cy="490" r=".1"/>
</g>
<!-- layer: labeling -->
<g fill="none" stroke="#0ff" stroke-width=".6">
<path d="M192 97h.1M193 97h.1M194 97h.1M194 97v45M194 98h.1M194 98h1M194 99h.1M194 100h.1M194 97h1M195 97l-1 1M195 98h-1M194 114v1z"/>
<path d="M194 115v1zM194 116v1zM194 117h.1M194 118h.1M194 119v1zM194 106v1M194 107l1 1M194 109v1M194 110h1M194 113h.1M194 106h.1M194 107h.1"/>
<path d="M194 108h1M194 110h.1M194 110l1 1M194 113h1M194 108h.1M194 114h.1M194 115h.1M194 119h.1M194 101h.1M194 101l1 1M194 103l1 1M194 104h.1"/>
<path d="M194 102h1M194 102h.1M194 103h1M194 118v1zM194 116h.1M194 102v1M194 105h.1M194 111h1M194 111h.1M194 112h1M194 112h.1M195 115h-1"/>
<path d="M195 118h-1M195 108l-1 1M195 111l-1 1M195 113l-1 1M195 110l-1 1M195 110h-1M195 108h-1M195 120h-1M195 102h-1M194 134v1M194 135h.1M194 137h.1"/>
<path d="M194 140h.1M194 124h.1M194 125v-1v1M194 127v1M194 130h.1M194 131v1zM194 132v1zM194 125h.1M194 121v1zM194 123h.1M194 128v1M194 129v1"/>
<path d="M194 128h.1M194 127h.1M194 133h.1M194 137v1M194 138v1M194 122h.1M194 134h.1M194 138h.1M194 125v1v-1M194 126v1M194 126v2M194 129h.1"/>
<path d="M194 130v1M194 131h.1M194 126h.1M194 120l1 1M194 133v1M194 136h.1M194 139v1M194 139h.1M195 122h-1M195 121h-1M194 145v1M194 148h.1"/>
<path d="M194 149h.1M194 151v1M194 154h.1M194 156v1M194 157v1M194 158h.1M194 160h.1M194 143h.1M194 144h.1M194 145h.1M194 147h.1M194 146h.1"/>
<path d="M194 152h.1M194 153h.1M194 157h.1M194 155h.1M194 142h.1M194 155v1M194 159h.1M194 149v1M194 150v1M194 150h.1M194 141h.1M194 143v1"/>
<path d="M194 144v1M194 142v24M194 164v1zM194 170v1zM194 172h.1M194 176v1zM194 177v1zM194 179h.1M194 162v1M194 163v1M194 168h.1M194 171v1v-1"/>
<path d="M194 174v1M194 163h.1M194 164h.1M194 167h.1M194 170h.1M194 161h.1M194 169h.1M194 161v1M194 166h.1M194 173h.1M194 173v1v-1M194 175v1v-1"/>
<path d="M194 178h.1M194 174h.1M194 175h.1M194 176h.1M194 177h.1M194 168v1M194 169v1M194 166v32M194 165v1M194 180h.1M194 164v1M194 171h.1"/>
<path d="M194 199h.1M194 200h.1M194 191v1M194 192h.1M194 195h.1M194 189h.1M194 191h.1M194 182v1M194 186h.1M194 186v2M194 193v1M194 182h.1"/>
<path d="M194 189v1M194 193h.1M194 198v2M194 188h.1M194 198h.1M194 190v1M194 192v1M194 196h.1M194 190h.1M194 200v1M194 180v1M194 181v1"/>
<path d="M194 183h.1M194 184h.1M194 181h.1M194 187h.1M194 194v1M194 197h.1M194 198v9M194 185h.1M194 194h.1M194 188v1M194 185v1M194 211v1"/>
<path d="M194 215h.1M194 217v1M194 218h.1M194 219h.1M194 212h.1M194 214h.1M194 203h.1M194 204h.1M194 205v1M194 207v1M194 209h.1M194 209v1"/>
<path d="M194 201h.1M194 206h.1M194 207h.1M194 208v40M194 213h.1M194 216v1M194 216h.1M194 220h.1M194 202h.1M194 204v1M194 210v1M194 210h.1"/>
<path d="M194 215v1M194 219v1M194 206v1M194 234v1M194 235v1M194 236h.1M194 237v1M194 239v1M194 234h.1M194 236v1M194 239h.1M194 232h.1"/>
<path d="M194 230h.1M194 235h.1M194 237h.1M194 238h.1M194 221h.1M194 223v1M194 224v1M194 227h.1M194 227v1M194 222h.1M194 224h.1M194 225h.1"/>
<path d="M194 221v1M194 222v1M194 225v1M194 226h.1M194 228v1M194 229v1M194 228h.1M194 229h.1M194 231h.1M194 233h.1M194 233v1M194 254h.1"/>
<path d="M194 256v1M194 257v1M194 258v1M194 259h.1M194 256h.1M194 249h.1M194 251v1M194 244h.1M194 242h.1M194 251h.1M194 240v1M194 243h.1"/>
<path d="M194 245v1M194 246v1M194 249v1M194 252h.1M194 255h.1M194 255v1M194 240h.1M194 245h.1M194 246h.1M194 248v1M194 257h.1M194 258h.1"/>
<path d="M194 253h.1M194 260h.1M194 253v1M194 249v12M194 241v1M194 247v1M194 250v1M194 248h.1M194 271h.1M194 272h.1M194 274h.1M194 274v1"/>
<path d="M194 277h.1M194 278h.1M194 275h.1M194 279h.1M194 262v1M194 263v1M194 265h.1M194 268v1M194 262h.1M194 263h.1M194 266h.1M194 268h.1"/>
<path d="M194 269h.1M194 270h.1M194 261h.1M194 273h.1M194 275v1M194 276h.1M194 279v1M194 261v1M194 264h.1M194 267h.1M194 267v1M194 261v27"/>
<path d="M194 269v1M193 298l1-1v1M193 298l1 1zM194 293v5M194 296h.1M194 296v1M194 297h.1M194 299h.1M194 299v1M194 300h.1M194 300h-1M194 289h.1"/>
<path d="M194 298v2M194 298h.1M194 280v1zM194 281v1zM194 282v1zM194 284h.1M194 294h.1M194 295h.1M194 285h.1M194 292v1M194 286h.1M194 287h.1"/>
<path d="M194 292h.1M194 288v5M194 287v1M194 290h.1M194 283h.1M194 285v1M194 286v1M194 280h.1M194 281h.1M194 291h.1M194 291v1M194 288h.1"/>
</g>
<!-- layer: 0 -->
<g fill="#0f0" stroke="#0f0" stroke-width=".6">
<path d="M168 85v5zM168 85v5z"/>
<path d="M168 90h1zM168 90h1z"/>
<path d="M169 90v2zM169 90v2z"/>
<path d="M169 92v2zM169 92v2z"/>
<path d="M169 94l-1 1zM169 94l-1 1z"/>
<path d="M168 95v4zM168 95v4z"/>
<path d="M165 477v2zM165 477v2z"/>
<path d="M166 479v2zM166 479v2z"/>
<path d="M166 481v1zM166 481v1z"/>
<path d="M165 482v2zM165 482v2z"/>
</g>
<g font-size="8.5">
<text x="10" y="547">NOTE: 1.COLOUR OF THE SHUTTER WILL BE OFF WHITE.</text>
<text x="34" y="557">2.SHUTTER WILL ROLL UPTO 4500mm HEIGHT ONLY.</text>
<text x="11" y="572">REVISION 2- SIZE OF SHUTTER REVISED AS PER SITE CONDITIONS.</text>
</g>
<g font-size="8.4">
<text x="675" y="344">DOUBLE WALL ROLLING</text>
<text x="675" y="354">SHUTTER 1</text>
</g>
<g font-size="7.5">
<text x="524" y="312">Outside</text>
<text x="486" y="313">Inside</text>
<text x="219" y="432">Inside Elevation</text>
<text x="200" y="470">Outside</text>
<text x="203" y="495">Inside</text>
<text x="243" y="495">Plan</text>
</g>
<g font-size="7.4">
<text x="301" y="73">200</text>
<text x="458" y="72">1000</text>
<text x="105" y="91">Operating</text>
<text x="428" y="91">Operating</text>
<text x="114" y="100">System</text>
<text x="437" y="100">System</text>
<text x="71" y="133">Double wall slat</text>
<text x="72" y="162">Chain for manual</text>
<text x="100" y="171">operation</text>
<text x="94" y="207">MS Guides</text>
<text x="559" y="250" transform="rotate(-90 559 250)">6200</text>
<text x="71" y="256">Control Box</text>
<text x="375" y="283" transform="rotate(-90 375 283)">TOTAL HEIGHT 6200</text>
<text x="354" y="323" transform="rotate(-90 354 323)">CLEAR HEIGHT 4500</text>
<text x="147" y="344" transform="rotate(-90 147 344)">1250</text>
<text x="428" y="359">MS bottom</text>
<text x="409" y="364">FFL</text>
<text x="120" y="404">100</text>
<text x="241" y="404">2950</text>
<text x="346" y="404">100</text>
<text x="241" y="417">3150</text>
<text x="239" y="449">2950</text>
<text x="626" y="460" transform="rotate(-90 626 460)">95</text>
<text x="150" y="492" transform="rotate(-90 150 492)">1000</text>
<text x="577" y="493">19</text>
</g>
<g font-size="7.2">
<text x="746" y="289">NIHVA TECHNOLOGIES</text>
<text x="756" y="296">PVT. LTD.</text>
<text x="796" y="296">PUNE</text>
</g>
<g font-size="6.3">
<text x="666" y="33">DIMENSION :</text>
<text x="666" y="50">CLEAR WIDTH</text>
<text x="726" y="50">CLEAR HEIGHT</text>
<text x="791" y="49">TOTAL</text>
<text x="790" y="57">HEIGHT</text>
<text x="675" y="72">2950mm</text>
<text x="737" y="72">4500mm</text>
<text x="790" y="72">6200mm</text>
<text x="665" y="89">MATERIAL :</text>
<text x="666" y="111">THICKNESS :</text>
<text x="666" y="325">TITLE:</text>
<text x="668" y="384">CLIENT'S APPROVAL :</text>
<text x="665" y="438">CLIENT -</text>
<text x="698" y="438">LUPIN</text>
<text x="666" y="451">PROJECT - LUPIN</text>
<text x="665" y="464">SITE LOCATION -NAGPUR.</text>
<text x="665" y="477">DWG. NO. : NIHVA/17-18/0030/R02/1</text>
<text x="666" y="490">SCALE: NTS</text>
<text x="723" y="489">WT:</text>
<text x="769" y="490">SHEET:1 OF 1</text>
<text x="666" y="506">DRAWN BY: OMKAR</text>
<text x="754" y="507">DATE: 29-05-2017</text>
<text x="667" y="524">CHECK BY: SAGAR P.</text>
<text x="754" y="523">DATE: 29-05-2017</text>
<text x="754" y="538">DATE: 29-05-2017</text>
<text x="667" y="541">APPROVED BY :</text>
<text x="722" y="541">S.S</text>
<text x="665" y="555">If any queries contact : projects@nihva.com</text>
<text x="665" y="570">NOTE: ALL DIMENSIONS ARE IN mm</text>
</g>
<g font-size="6.1">
<text x="432" y="534">SHUTTER LOCATION-</text>
<text x="502" y="534">SHUTTER 1 STARTS FROM NORTH SIDE.</text>
<text x="437" y="551">CLEAR WIDTH</text>
<text x="493" y="551">CLEAR HEIGHT</text>
<text x="552" y="551">TOTAL HEIGHT</text>
<text x="610" y="551">MOTOR</text>
<text x="452" y="559">(CW)</text>
<text x="508" y="559">(CH)</text>
<text x="567" y="559">(TH)</text>
<text x="610" y="559">POSITION</text>
<text x="441" y="572">2950mm</text>
<text x="499" y="572">4500mm</text>
<text x="558" y="572">6200mm</text>
<text x="621" y="571">LEFT</text>
</g>
<g font-size="5.9">
<text x="49" y="70">300mm FREE SPACE REQUIRED</text>
<text x="61" y="77">FOR MOTOR MOUNTING</text>
<text x="402" y="159" transform="rotate(-90 402 159)">REQUIRED</text>
<text x="394" y="174" transform="rotate(-90 394 174)">600mm FREE SPACE</text>
</g>
<g font-size="5.4">
<text x="665" y="129">NOTE-</text>
<text x="677" y="135">01.REQUIERD STRUCTURE FOR ROLLING SHUTTER</text>
<text x="686" y="142">WILL BE IN CLIENT'S SCOPE.</text>
<text x="675" y="148">02.SINGLE PHASE SUPPLY IS REQUIRED.</text>
<text x="567" y="422">Main Slats</text>
<text x="544" y="428">Double Wall Rolling Shutter</text>
</g>
<g font-size="5.3">
<text x="750" y="305">Email:- info@nihva.com</text>
<text x="751" y="313">Website:- www.nihva.com</text>
</g>
<text font-size="4.9" x="505" y="453" transform="rotate(-90 505 453)">100 MM</text>
<text font-size="4.6" x="420" y="466">HEAVY RUBBER GAS KIT</text>
<g font-size="4.4">
<text x="440" y="440">M.S. BOTTOM</text>
<text x="438" y="445">RAIL PROFILE</text>
<text x="448" y="450">2.5MM</text>
</g>
</svg>
